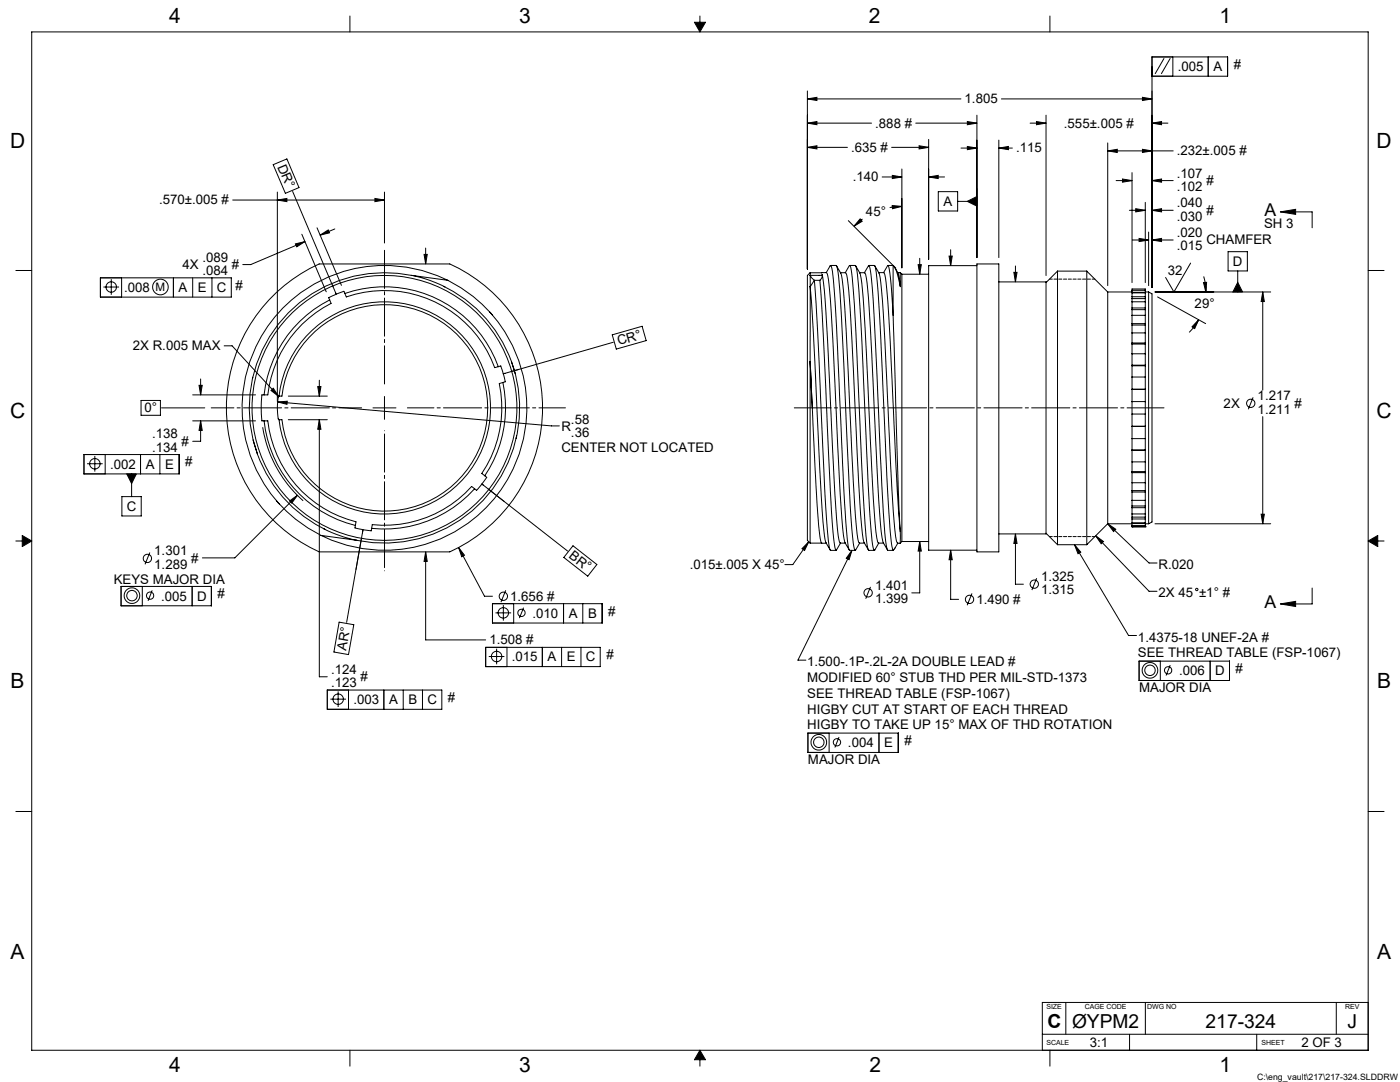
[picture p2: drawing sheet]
<svg xmlns="http://www.w3.org/2000/svg" width="559mm" height="432mm" viewBox="0 0 559 432" stroke-linecap="round" stroke-linejoin="round" font-family="sans-serif">
<g fill="none" stroke="#000" stroke-width=".4">
<path d="M12.7 12.7h533.4v406.4h-533.4zM139.7 6.4v6.3M277.2 8.9h4.4l-2.2 3.8zM279.4 6.4v2.5M419.1 6.4v6.3M322.3 39.5l3.8-.7v1.3zM322.3 36.3v71.1M322.3 39.5h61.2M399.7 39.5h60.1M456 38.8l3.8 .7-3.8 .6zM459.8 30.4h30.2v-7.7h-30.2v92M464.6 23.2l-3.6 6.3"/>
<path d="M467.1 23.2l-3.6 6.3M468.1 22.7v7.7M482.2 22.7v7.7M322.3 58.8l3.8-.6v1.2zM322.3 49.1l3.8-.6v1.3zM322.3 58.8h15.9M322.3 49.1h25.6M355.9 58.8h14.8M365.5 49.1h24.4M366.9 58.2l3.8 .6-3.8 .6zM370.7 55.6v47.9M383.6 59.1h6.3"/>
<path d="M386.1 48.5l3.8 .6-3.8 .7zM386.1 58.5l3.8 .6-3.8 .6zM389.9 46v56.8M398.7 59.1l3.8-.6v1.2zM398.7 55.9v46.9M398.7 59.1h5.4M411.2 49.1h6.3M413.7 48.5l3.8 .6-3.8 .7zM417.5 46v64M442.1 57v57M456 59.6l3.8 .6-3.8 .7zM459.8 49.1h6.4"/>
<path d="M459.8 49.1l3.8-.6v1.3zM92.9 79.8h60.6M109 65.7l5.5-2.3 4.8 11.5-5.4 2.3zM110.7 79.8l3.8-.6v1.3zM110.7 76.7v83.5M116.8 76.4l16.2 38.1M149.6 79.2l3.9 .6-3.9 .7zM153.5 76.7v20.3M352.1 70.6h7.9M356.2 70l3.8 .6-3.8 .7zM360 67.5v39.4M370.7 70.6h6.3"/>
<path d="M370.7 70.6l3.8-.6v1.3zM374.5 76.5h7.7v7.7h-7.7zM442.1 60.2l3.8-.6v1.3zM442.1 60.2h26.2M445.5 72.1h6.3M448 71.4l3.8 .7-3.8 .6zM451.8 68.9v43.9M459.8 72.1h8.5M459.8 72.1l3.8-.7v1.3zM117.9 97.3l3.8-.9-3.2 2.1zM120.5 93.5l9.7 23M121.7 96.4l-21.6 9.2h-3.2"/>
<path d="M126.5 90.9l9.8 23M127.8 93.8l3.2-2 .5 1.1zM133.6 91.4l-5.8 2.4M169.9 99v6.3M338.6 88.1l18.9 18.9M343.3 87.3l.8 1-3.2 2zM344.3 87.4l-3.4 2.9M356.1 82l3.9 .4-3.8 .9zM360 82.4l-4.9 .4M379.4 99.7v6.3M382.2 80.4h7.7M386.1 80.4l3.8-2v3.9z"/>
<path d="M450.8 83.9h6.3M452.1 95.8h6.4M453.3 83.3l3.8 .6-3.8 .7zM454.7 95.1l3.8 .7-3.8 .6zM457.1 80.8v32M458.5 92.6v21.4M459.8 95.8h8.5M459.8 83.9h8.5M459.8 95.8l3.8-.7v1.3zM459.8 83.9l3.8-.6v1.3zM511 84.6l6.1-1.1v2zM511 84.6h12.7v6.3"/>
<path d="M6.3 107.9h6.4M40.1 110.9h52.2v7.7h-52.2zM41.3 114.5h6.2M44.4 111.4v6.3M48.5 110.9v7.7M69.2 110.9v7.7M76.9 110.9v7.7M84.6 110.9v7.7M107.4 119.7a63.5 63.5 0 0 1 20-14.4h52.1a63.1 63.1 0 0 1 37.1 57.5 63.1 63.1 0 0 1-37.1 57.4h-52.1a63.1 63.1 0 0 1-20-100.5zM131.6 119.7a48.2 48.2 0 0 0-26.2 37.9M131.6 119.7l.6 1.4a46.8 46.8 0 0 0-25.3 36.5h-1.5M132.6 113.6l1.6 3.8-.3-.6"/>
<path d="M137.7 117.1a48.3 48.3 0 0 1 61.2 29.2M137.7 117.1l.5 1.4a46.8 46.8 0 0 1 59.2 28.2l1.5-.4M137.7 117.1l-.4-.9-3.1 1.2-3 1.4 .4 .9M164.7 110a53.5 53.5 0 0 1 12.8 4.4l-.3-.1a53.7 53.7 0 0 1 27 30M164.7 110l14.1 1.9M164.7 110a54 54 0 0 0-61.9 71.3M169.3 101.5h1.2l-.6 3.8zM178.8 111.9a56.8 56.8 0 0 0-76.2 25.6 56.8 56.8 0 0 0 25.6 76.2M178.8 111.9a56.8 56.8 0 0 1 25.6 76.2 56.8 56.8 0 0 1-76.2 25.6M323.4 114.3l1.2 18.1 1.9 40.2a574.9 574.9 0 0 0 2.8 42.8l.4 1.1M323.4 114.3v30M323.4 108.8v1.1"/>
<path d="M323.4 108.8l-1.1 1.1v105.8l1 1M323.4 114.3v.1M323.4 109.9v.1M323.4 109.9h4.9M323.4 110v4.4M323.4 110l1.6 1.9M325 111.9l-1.6 2.5M325 111.9l2.4 42.8a1175.5 1175.5 0 0 0 3.4 62.5 2.59 2.59 0 0 0 .7 2.4M325 111.9h2.2M327.2 111.9l1 13.5 1.4 30.1a1300.3 1300.3 0 0 0 3.3 60.5l.4 2.6 .4 1M328 108.8h1.9a9.6 9.6 0 0 1 1 4.8l1.5 22 1.6 35.1a602.4 602.4 0 0 0 2.9 44.6l.4 1.2M328.1 108.8l-4.7 .1"/>
<path d="M328.3 109.9l-.1-.4a449.3 449.3 0 0 1 3 43.8l.7 17.4a602.4 602.4 0 0 0 2.9 44.6l.6 1.4h2M328.3 109.9l-.3 .9-.8 1.1M331.3 106.2l.1-.2a2.36 2.36 0 0 1 .9 2.4 1818.8 1818.8 0 0 1 4.2 80.8l.9 15.2a74.2 74.2 0 0 0 1.6 15.1M331.4 106l-1.6 2.8M331.5 105.9l2.4 .1a113.3 113.3 0 0 1 2 21.4l1.2 25.6a1043.4 1043.4 0 0 0 3.7 65.1l.4 1.4 .3-.1M333.9 106l1.7 3a83 83 0 0 1 1.8 17.9l2.6 54.6a453.3 453.3 0 0 0 2.4 33.7l.3 1.2 .4 .3-1.6 2.8M335.5 108.8l2 .1a7.2 7.2 0 0 1 1 4.4 2812.3 2812.3 0 0 1 4.5 83.3l.9 13.2a14.6 14.6 0 0 0 1.9 8.3l.8 1.4M339 106l-1.6 2.8M341.3 105.9h-2.1l.2 .3a224.5 224.5 0 0 1 2.4 30.5l.8 18.2a1147.6 1147.6 0 0 0 3.5 62.4l.7 2.3M341.5 106.1l1.7 2.9M341.5 106.2a48.5 48.5 0 0 1 1.5 12.7l1.8 36.6a1116.9 1116.9 0 0 0 3.5 62l.4 1.8 .2 .3 .3-.2M343.1 108.8h2.1a112.1 112.1 0 0 1 2.2 22.3l2.1 44.3a525.3 525.3 0 0 0 2.6 39.2l.5 1.9"/>
<path d="M343.2 109.1a128.4 128.4 0 0 1 2.1 22l2.1 44.3a525.3 525.3 0 0 0 2.6 39.2l.6 2.1M346.6 106.2l.1-.2a2.64 2.64 0 0 1 .8 2.4 1381.9 1381.9 0 0 1 3.8 72.2l1.1 20.4a101.3 101.3 0 0 0 1.8 18.5M346.6 106.1l-1.6 2.7M346.8 105.9l2.2 .1a3.4 3.4 0 0 1 .7 2.7 1977.6 1977.6 0 0 1 4.3 81.4l.8 14.8a65.7 65.7 0 0 0 1.7 14.7M349.1 106a11 11 0 0 1 2.5 6.9l1.6 22.6 2.3 50.3a313.1 313.1 0 0 0 2.3 30l.4 .9M350.7 108.8h2M352.7 108.9a5.9 5.9 0 0 1 1 4l1.6 22.6a2377.6 2377.6 0 0 0 4 76.6M354.3 106l-1.6 2.8M354.4 105.9h2.1v19.9l-.3-4.3a86.5 86.5 0 0 0-1.6-15.3zM356.8 106.3a10.4 10.4 0 0 1 1.8 4.8l.8 3.3M357.2 106.9a8.8 8.8 0 0 1 1.9 4.9l.3 2.6M358.4 108.8h.9l.7 .6"/>
<path d="M359.3 108.8l.1 5.6M360 109.4v106.7M360 109.4h10.7M366.5 105.6h1.2l-.6 3.8zM367.1 103.1v6.3M378.8 102.2h1.3l-.7 3.8zM389.9 105.3h8.8v114.9h-8.8zM389.9 106h-19.2v113.6h19.2M398.7 112.5h18.8v100.6h-18.8M404.7 108.7h1.2l-.6 3.8zM405.3 106.2v6.3M422.1 108.2v109.2"/>
<path d="M422.1 108.2h11.7M422.1 108.2l-4.6 4.6M433.8 108.2v109.2M433.8 108.2l8.3 8.3M442.1 116.5v92.5M442.1 116.5h9.7M451.8 119.2v1.3M451.8 118.4v-1.5h5.3v1.5M451.8 116.7v.2M451.8 115.9v-.6h5.3v.6M451.8 115.9v.8M451.8 118.4v.8"/>
<path d="M451.8 119.2h5.3M451.8 118.4h5.3M451.8 116.7h5.3M451.8 115.9h5.3M457.1 119.2v1.3M457.1 116.7v.2M457.1 115.9v.8M457.1 118.4v.8M457.1 116.5h1.4M458.5 116.5v92.5M458.5 116.5l1.3 .8v91l-1.3 .7M461 116.5h46.2"/>
<path d="M462 118.5l19.2 10.7M475.2 105l-6.6 11.5-3.4-5.8M480.4 112.8l1.2-.1-.3 3.8zM480.4 110.3l.8 3.4 .1 2.8M490.2 100.4h7.7v7.7h-7.7zM494 108.1v8.4M494 112.7l2 3.8h-3.9zM504 116.5l.6 3.8h-1.2zM504 116.5v39.2M546.1 107.9h6.3M89.5 138h3.1l18.6 20.2M195.4 124.5l1.2 1.3"/>
<path d="M244.4 133.6l11.9-3.4 1.6 5.7-11.9 3.4zM244.8 136.6l-40.8 11.7M356.5 125.8l2 69.1 .8 17.2M451.8 137.3v4M451.8 136.9v-4h5.3v4M451.8 129.7v3.2M451.8 125.8v3.4M451.8 123.6v2.3M451.8 120.4v2.5M451.8 122.9v.7M451.8 129.2v.5M451.8 136.9v.4"/>
<path d="M451.8 137.3h5.3M451.8 136.9h5.3M451.8 129.7h5.3M451.8 129.2h5.3M451.8 125.8h5.3M451.8 123.6h5.3M451.8 122.9h5.3M451.8 120.4h5.3M457.1 137.3v4M457.1 129.7v3.2M457.1 125.8v3.4M457.1 123.6v2.3"/>
<path d="M457.1 120.4v2.5M457.1 122.9v.7M457.1 129.2v.5M457.1 136.9v.4M478.4 127.6l-1.6 3.5-1-.7zM478.4 127.6l-1.4 2.4-2.3 2.6M56.3 159.8h7.7v5.9h-7.7zM76.9 157.6h25.1M79.4 153.8h1.3l-.6 3.8zM80.1 151.2v6.4M100.9 150.6l-.1 .3M105.4 157.6h-.9l-.3 5.2 .3 5.2h.9"/>
<path d="M108.2 155.8l.9-.9 2.1 3.3zM111.4 158.1a42.3 42.3 0 0 1 64.6-31.2 42.3 42.3 0 0 1 0 71.7 42.3 42.3 0 0 1-64.6-31.1M111.4 158.1h1.1a41.2 41.2 0 0 1 62.9-30.2 41.2 41.2 0 0 1 0 69.8 41.2 41.2 0 0 1-62.9-30.2h-1.1M111.4 158.1h-.1a18.9 18.9 0 0 0 0 9.3l.1 .1M115.1 158.1h15.5M126.8 154.3h1.3l-.6 3.8zM127.5 151.7v6.4M153.5 158.2v9.2M198.9 146.3l1-.2 .8 2.3 1 4-1 .2M200.7 152.6a48.7 48.7 0 0 1-7.2 37.3M200.7 152.6l-1.4 .5a46.9 46.9 0 0 1-7 35.8l1.2 1M204.2 144.3a54 54 0 0 1-62 71.3"/>
<path d="M204.2 144.3l1.4 4.8M204.2 144.3h.1M207 147.4l-6.1 1.8 .6-.2M323.4 144.3l.3 7.3a1135 1135 0 0 0 3.6 63.1 1.96 1.96 0 0 0 .7 2M323.4 144.3v72.4h4.6M323.4 144.3l.8 18.5M323.4 144.3h.1M451.8 155.3v-4.8h5.3v4.8M451.8 155.4v4.9M451.8 146v4.5M451.8 145.7v-4.5h5.3v4.5M451.8 145.7v.3"/>
<path d="M451.8 155.3v.1M451.8 155.3h5.3M451.8 146h5.3M451.8 145.7h5.3M457.1 155.4v4.9M457.1 146v4.5M457.1 145.7v.3M457.1 155.3v.1M500.2 158.6l-1.9 4.7M64.5 162.8h17.2M76.9 168h25.1M80.1 168l.6 3.8h-1.3z"/>
<path d="M80.1 168v8.1h-3.2M101 175.6l1.8 5.7M104.8 170.5a49.7 49.7 0 0 0 16.2 29.3M105.4 168h1.5a46.9 46.9 0 0 0 35.2 40.2l-.2 1.5M105.4 168a48.3 48.3 0 0 0 36.5 41.7M110.8 160.4l3.9-.3-.2 1.3zM110.8 160.4l109.3 9.6h3.2M115.1 167.5h15.5M127.5 167.5l.6 3.8h-1.3zM127.5 167.5v102.6h3.1M148.9 162.8h9.1M206.2 173.8l-.2 1.2"/>
<path d="M451.8 160.3h5.3v4.9h-5.3zM451.8 170.2v4.8h5.3v-4.8M451.8 165.3v4.8M451.8 175.1v4.4M451.8 179.8v4.5h5.3v-4.5M451.8 170.1v.1M451.8 179.5v.3M451.8 170.1h5.3M451.8 179.5h5.3M451.8 179.8h5.3M457.1 165.3v4.8M457.1 175.1v4.4"/>
<path d="M457.1 170.1v.1M457.1 179.5v.3M504 166.3v42.7M33.5 181.4h38v7.7h-38zM34.7 185.1h6.3M37.9 182v6.2M42 181.4v7.7M48.6 198.2h7.8v7.7h-7.8zM50.6 189.1h3.8l-1.9 3.9zM52.5 189.1v9.1M56.1 181.4v7.7M63.8 181.4v7.7"/>
<path d="M102.8 181.3a53.7 53.7 0 0 0 27 30l-.4-.2a55.6 55.6 0 0 0 12.8 4.5M110.3 199.8l1.2 1.3M115.6 199.9l3.1-2.2-2.2 3.1zM118.7 197.7l-25 24.9h-12.9M189.4 195.1a48.5 48.5 0 0 1-41.1 15.8M189.4 195.1l-1.2-1a46.8 46.8 0 0 1-39.6 15.3l-.3 1.5M192.9 193.6l-.6-.5 34.2 26.8M193.5 189.9l.8 .6-2.5 3.3-1.6 1.9-.8-.6M451.8 184.4v3.8M451.8 188.6v4.1M451.8 192.7v3.1M451.8 196.4v3.3"/>
<path d="M451.8 199.7v2.2M451.8 188.2v.4M451.8 195.8v.6M451.8 188.2h5.3M451.8 192.7h5.3M451.8 188.6h5.3M451.8 195.8h5.3M451.8 199.7h5.3M451.8 196.4h5.3M457.1 184.4v3.8M457.1 188.6v4.1M457.1 192.7v3.1"/>
<path d="M457.1 196.4v3.3M457.1 199.7v2.2M457.1 188.2v.4M457.1 195.8v.6M6.3 215.9h2.6M8.9 213.7l3.8 2.2-3.8 2.2zM128.2 213.7l14 1.9M141.9 209.7l-.2 1 3.2 .7 3.3 .4 .1-.9M144.7 212.6l.2-1.2-6.5 37M183.1 218.5l2.3 3.1-1.1 .6zM183.1 218.5l10.3 19.4h3.2M228.7 217.8l9.5 7.5-3.6 4.6-9.6-7.4z"/>
<path d="M322.8 216.2l-1.7 3.5-1-.7zM322.8 216.2l-6.4 9.1h-3.1M328 216.8h1.8M329.7 216.6l1.7 2.9M331.5 219.6h2.2M335.5 216.7l-1.6 2.8M337.3 216.6l1.7 2.9M339.2 219.6h2.1M340 219.6l-21.5 43.9h3.2M340 219.6l-1.1 3.7-1.1-.5zM343 216.7h2M346.8 219.6h2.2"/>
<path d="M350.6 216.7h2.1M350.7 216.7l-1.6 2.8M352.6 216.6l1.7 2.9M354.4 219.6h2.1M356.5 219.6h.1M356.8 219.3l-.3 .3M358.2 216.8h1.1M358.4 216.8l-1.9 2.8M359.3 212.1v4.6M360 216.1l-.7 .7M360 216.1h10.7M367.1 216.1l.6 3.8h-1.2z"/>
<path d="M367.1 216.1v20.5h-3.2M379.4 219.6l.7 3.8h-1.3zM379.4 219.6v19.6h3.2M405.3 213.1v20.1h3.2M405.3 213.1l.6 3.8h-1.2zM417.5 212.8l4.6 4.6M422.1 217.4h11.7M428.9 217.4l21.6 36.2h3.1M428.9 217.4l2.5 2.9-1.1 .7zM437.3 213.8l21.3 22.2h3.2M437.3 213.8l3.1 2.3-.9 .9zM442.1 209h9.7"/>
<path d="M442.1 209l-8.3 8.4M442.1 209l16.5 15.7h3.2M442.1 209l3.2 2.2-.8 .9zM451.8 202.6v2.5h5.3v-2.5M451.8 205.1v1.3M451.8 207.1v1.6M451.8 208.7v.2M451.8 209.7v.5M451.8 210.2h.1M451.8 201.9v.7M451.8 206.4v.7M451.8 208.9v.8"/>
<path d="M451.8 201.9h5.3M451.8 202.6h5.3M451.8 206.4h5.3M451.8 208.7h5.3M451.8 207.1h5.3M451.8 208.9h5.3M451.8 210.2h5.3M451.8 209.7h5.3M457.1 205.1v1.3M457.1 207.1v1.6M457.1 208.7v.2M457.1 209.7v.5"/>
<path d="M457.1 210.2h.1M457.1 201.9v.7M457.1 206.4v.7M457.1 208.9v.8M457.1 209h1.4M461 209h46.2M503.4 205.2h1.2l-.6 3.8zM546.1 215.9l3.8-2.2v4.4zM549.9 215.9h2.5M48.3 234h36.1v7.8h-36.1zM56.8 234v7.8M59.8 220.5l-1.9 4.7"/>
<path d="M60.7 235.6l-1.6 4.2M76.7 234v7.8M169.9 220.2l.6 3.8h-1.2zM169.9 220.2v35.2h24M201.9 235.6l-1.9 4.7M347.5 234.2l-2 4.7M387.9 236.8l-1.9 4.7M413.8 230.8l-1.9 4.7M523.7 234.7v6.3h-12.7M135.4 248.3l5.8 1-2.1 11.9-5.8-1zM193.9 258.3h45.7v7.7h-45.7zM196.6 240.9h43.7v7.7h-43.7z"/>
<path d="M197.8 244.6h6.2M198.2 258.9v6.2M200.9 241.5v6.2M202.4 258.3v7.7M205 240.9v7.7M209 242.5l-1.7 4.2M216.5 258.3v7.7M224.2 258.3v7.7M224.9 240.9v7.7M231.9 258.3v7.7M232.6 240.9v7.7M511 241l6.1-1v2z"/>
<path d="M130.6 275.4h45.8v7.7h-45.8zM131.9 279h6.2M135 275.9v6.3M139.1 275.4v7.7M153.2 275.4v7.7M160.9 275.4v7.7M168.6 275.4v7.7M195.1 262h6.2M454.7 263.8h36v7.8h-36zM463.1 263.8v7.8M467.1 265.4l-1.7 4.2M483 263.8v7.8"/>
<path d="M322.5 292.6h36.1v7.7h-36.1zM330.9 292.6v7.7M334.9 294.1l-1.7 4.2M350.8 292.6v7.7M6.3 323.8h6.4M546.1 323.8h6.3M139.7 419.1v6.4M279.4 419.1l2.2 3.8h-4.4zM416 412.7h130.1M419.1 419.1v6.4M425.4 400v12.7M450.9 412.7v6.4"/>
<path d="M457.2 400v12.7M501.6 412.7v6.4M533.4 400v12.7M546.1 400h-130.1v19.1M279.4 422.9v2.6"/>
<circle cx="44.4" cy="114.5" r="2.08"/>
<circle cx="64" cy="114.5" r="3.1"/>
<circle cx="153.5" cy="162.8" r="52.9"/>
<circle cx="499.2" cy="161" r="1.65"/>
<circle cx="37.9" cy="185.1" r="2.07"/>
<circle cx="52.7" cy="237.7" r="3.1"/>
<circle cx="52.7" cy="237.7" r="2.08"/>
<circle cx="58.8" cy="222.9" r="1.66"/>
<circle cx="59.9" cy="237.7" r="1.46"/>
<circle cx="200.9" cy="238" r="1.65"/>
<circle cx="346.5" cy="236.6" r="1.65"/>
<circle cx="387" cy="239.2" r="1.66"/>
<circle cx="412.8" cy="233.1" r="1.65"/>
<circle cx="477.7" cy="235.2" r=".47"/>
<circle cx="200.9" cy="244.6" r="2.08"/>
<circle cx="208.1" cy="244.6" r="1.45"/>
<circle cx="135" cy="279" r="2.07"/>
<circle cx="198.2" cy="262" r="2.08"/>
<circle cx="459" cy="267.5" r="2.08"/>
<circle cx="459" cy="267.5" r="3.1"/>
<circle cx="466.3" cy="267.5" r="1.46"/>
<circle cx="326.8" cy="296.2" r="2.07"/>
<circle cx="326.8" cy="296.2" r="3.1"/>
<circle cx="334.1" cy="296.2" r="1.45"/>
</g>
<path d="M8.9 213.7v4.4l3.8-2.2zM546.1 215.9l3.8 2.2v-4.4zM277.2 8.9l2.2 3.8 2.2-3.8zM279.4 419.1l-2.2 3.8h4.4z" fill-rule="evenodd" fill="#000"/>
<path d="M153.5 153.6v-54.1" fill="none" stroke="#000" stroke-width=".4" stroke-dasharray="15.2 1.3 1.3 1.3" stroke-dashoffset="-.4"/>
<path d="M144.3 162.8h-60" fill="none" stroke="#000" stroke-width=".4" stroke-dasharray="15.2 1.3 1.3 1.3" stroke-dashoffset="6.2"/>
<path d="M153.5 171.9v55.9" fill="none" stroke="#000" stroke-width=".4" stroke-dasharray="15.2 1.3 1.3 1.3" stroke-dashoffset="-1.3"/>
<path d="M162.6 162.8h63.1" fill="none" stroke="#000" stroke-width=".4" stroke-dasharray="15.2 1.3 1.3 1.3" stroke-dashoffset="4.7"/>
<path d="M464.6 162.8h-147.6" fill="none" stroke="#000" stroke-width=".4" stroke-dasharray="15.2 1.3 1.3 1.3" stroke-dashoffset=".5"/>
<path d="M418.9 111.4h18.1M418.9 214.1h18.1" fill="none" stroke="#000" stroke-width=".4" stroke-dasharray="1.3 .6" stroke-dashoffset=".1"/>
<g fill="#000">
<path d="M117.9 97.3l3.8-.9-3.2 2.1zM127.8 93.8l3.2-2 .5 1.1zM108.2 155.8l3 2.4-2.1-3.3zM126.8 154.3h1.3l-.6 3.8zM127.5 167.5l.6 3.8h-1.3zM110.8 160.4l3.7 1 .2-1.3zM115.6 199.9l.9 .9 2.2-3.1zM79.4 153.8h1.3l-.6 3.8zM80.1 168l.6 3.8h-1.3zM149.6 79.2l3.9 .6-3.9 .7zM110.7 79.8l3.8-.6v1.3zM183.1 218.5l1.2 3.7 1.1-.6zM169.3 101.5h1.2l-.6 3.8zM169.9 220.2l.6 3.8h-1.2zM356.1 82l3.9 .4-3.8 .9zM343.3 87.3l.8 1-3.2 2zM356.2 70l3.8 .6-3.8 .7zM370.7 70.6l3.8-.6v1.3zM366.9 58.2l3.8 .6-3.8 .6zM322.3 58.8l3.8-.6v1.2zM386.1 48.5l3.8 .6-3.8 .7zM322.3 49.1l3.8-.6v1.3zM413.7 48.5l3.8 .6-3.8 .7zM459.8 49.1l3.8-.6v1.3zM456 38.8l3.8 .7-3.8 .6zM322.3 39.5l3.8-.7v1.3zM459.8 95.8l3.8-.7v1.3zM454.7 95.1l3.8 .7-3.8 .6zM459.8 83.9l3.8-.6v1.3zM453.3 83.3l3.8 .6-3.8 .7zM459.8 72.1l3.8-.7v1.3zM448 71.4l3.8 .7-3.8 .6zM442.1 60.2l3.8-.6v1.3zM456 59.6l3.8 .6-3.8 .7zM504 116.5l.6 3.8h-1.2zM503.4 205.2h1.2l-.6 3.8zM478.4 127.6l-1.6 3.5-1-.7zM480.4 112.8l1.2-.1-.3 3.8zM404.7 108.7h1.2l-.6 3.8zM405.3 213.1l.6 3.8h-1.2zM366.5 105.6h1.2l-.6 3.8zM367.1 216.1l.6 3.8h-1.2zM322.8 216.2l-1.7 3.5-1-.7zM378.8 102.2h1.3l-.7 3.8zM379.4 219.6l.7 3.8h-1.3zM398.7 59.1l3.8-.6v1.2zM386.1 58.5l3.8 .6-3.8 .6z"/>
<path d="M511 84.6l6.1-1.1v2zM511 241l6.1-1v2z"/>
<path d="M50.6 189.1l1.9 3.9 1.9-3.9zM442.1 209l3.2 2.2-.8 .9zM437.3 213.8l3.1 2.3-.9 .9zM428.9 217.4l2.5 2.9-1.1 .7zM340 219.6l-1.1 3.7-1.1-.5zM494 112.7l2 3.8h-3.9zM386.1 80.4l3.8 1.9v-3.9z"/>
</g>
<g font-size="8.4">
<text x="67.5" y="9.3">4</text>
<text x="207.2" y="9.3">3</text>
<text x="346.9" y="9.3">2</text>
<text x="486.8" y="9.3">1</text>
<text x="4" y="58.9">D</text>
<text x="549.4" y="58.9">D</text>
<text x="4" y="166.9">C</text>
<text x="549.4" y="166.9">C</text>
<text x="4.3" y="274.6">B</text>
<text x="549.7" y="274.6">B</text>
<text x="4.3" y="382.6">A</text>
<text x="549.7" y="382.6">A</text>
<text x="67.5" y="428">4</text>
<text x="207.3" y="428">3</text>
<text x="347" y="428">2</text>
<text x="486.8" y="428">1</text>
</g>
<g font-size="7.7">
<text x="418.1" y="410.2">C</text>
<text x="427.9" y="410.2">ØYPM2</text>
<text x="481.2" y="410.2">217-324</text>
<text x="537.8" y="410.2">J</text>
</g>
<g font-size="7.1">
<text x="504.8" y="86.1">A</text>
<text x="504.8" y="242.5">A</text>
</g>
<g font-size="5.3">
<text x="470.1" y="28.3">.005</text>
<text x="484.4" y="28.3">A</text>
<text x="492.4" y="27.4">#</text>
<text x="385" y="41.2">1.805</text>
<text x="349.4" y="50.9">.888 #</text>
<text x="424.7" y="50.9">.555±.005 #</text>
<text x="339.7" y="60.6">.635 #</text>
<text x="405.5" y="60.8">.115</text>
<text x="469.7" y="62">.232±.005 #</text>
<text x="110.7" y="66.5" transform="rotate(67 110.7 66.5)">DR°</text>
<text x="469.7" y="70.9">.107</text>
<text x="340.3" y="72.4">.140</text>
<text x="469.7" y="76.2">.102</text>
<text x="481.5" y="73.8">#</text>
<text x="63.5" y="81.6">.570±.005 #</text>
<text x="376.6" y="82.1">A</text>
<text x="469.7" y="82.7">.040</text>
<text x="345.6" y="86.2">45°</text>
<text x="469.7" y="88">.030</text>
<text x="481.5" y="85.6">#</text>
<text x="469.7" y="94.6">.020</text>
<text x="504.6" y="91.1">SH 3</text>
<text x="469.7" y="99.9">.015</text>
<text x="481.5" y="97.5">CHAMFER</text>
<text x="72.8" y="107.3">4X</text>
<text x="80.8" y="104.4">.089</text>
<text x="92.5" y="107.3">#</text>
<text x="492.1" y="106">D</text>
<text x="80.8" y="109.7">.084</text>
<text x="466.1" y="109.5">32</text>
<text x="49.5" y="116.5">.008</text>
<text x="71.3" y="116.5">A</text>
<text x="79" y="116.5">E</text>
<text x="86.6" y="116.5">C</text>
<text x="94" y="115.6">#</text>
<text x="476.8" y="123">29°</text>
<text x="247" y="137.8" transform="rotate(-16 247 137.8)">CR°</text>
<text x="53" y="139.8">2X R.005 MAX</text>
<text x="502" y="159.8">1.217</text>
<text x="57.7" y="164.5">0°</text>
<text x="488.4" y="162.7">2X</text>
<text x="502" y="165.1">1.211</text>
<text x="516.7" y="162.7">#</text>
<text x="224.1" y="171.9">R</text>
<text x="227.9" y="169">.58</text>
<text x="60.7" y="174.9">.138</text>
<text x="72.5" y="177.8">#</text>
<text x="227.9" y="174.3">.36</text>
<text x="60.7" y="180.2">.134</text>
<text x="224.1" y="180.2">CENTER NOT LOCATED</text>
<text x="43.9" y="187">.002</text>
<text x="58.2" y="187">A</text>
<text x="65.9" y="187">E</text>
<text x="74" y="186.1">#</text>
<text x="50.6" y="203.8">C</text>
<text x="61.6" y="221.7">1.301</text>
<text x="61.6" y="227">1.289</text>
<text x="76.3" y="224.6">#</text>
<text x="226.8" y="222.3" transform="rotate(38 226.8 222.3)">BR°</text>
<text x="275.3" y="227.1">.015±.005 X 45°</text>
<text x="462.4" y="227.1">R.020</text>
<text x="45.4" y="232.9">KEYS MAJOR DIA</text>
<text x="415.6" y="232">1.325</text>
<text x="64.3" y="239.6">.005</text>
<text x="78.7" y="239.6">D</text>
<text x="86.8" y="238.8">#</text>
<text x="203.7" y="239.7">1.656 #</text>
<text x="349.3" y="235.4">1.401</text>
<text x="415.6" y="237.2">1.315</text>
<text x="462.4" y="238.4">2X 45 ±1° #</text>
<text x="242.8" y="245.6">#</text>
<text x="349.3" y="240.7">1.399</text>
<text x="389.7" y="241">1.490 #</text>
<text x="212.5" y="246.5">.010</text>
<text x="227" y="246.5">A</text>
<text x="234.7" y="246.5">B</text>
<text x="195.4" y="257.1">1.508 #</text>
<text x="454.2" y="256.1">1.4375-18 UNEF-2A #</text>
<text x="138.2" y="259.7" transform="rotate(-80 138.2 259.7)">AR°</text>
<text x="204.3" y="263.9">.015</text>
<text x="218.6" y="263.9">A</text>
<text x="226.3" y="263.9">E</text>
<text x="233.8" y="263.9">C</text>
<text x="242" y="263.1">#</text>
<text x="454.2" y="262.4">SEE THREAD TABLE (FSP-1067)</text>
<text x="132.1" y="268.9">.124</text>
<text x="322.2" y="265.9">1.500-.1P-.2L-2A DOUBLE LEAD #</text>
<text x="470.7" y="269.5">.006</text>
<text x="485" y="269.5">D</text>
<text x="493.2" y="268.6">#</text>
<text x="132.1" y="274.2">.123</text>
<text x="143.9" y="271.8">#</text>
<text x="322.2" y="272.2">MODIFIED 60° STUB THD PER MIL-STD-1373</text>
<text x="141" y="281">.003</text>
<text x="155.3" y="281">A</text>
<text x="163" y="281">B</text>
<text x="170.6" y="281">C</text>
<text x="178.8" y="280.1">#</text>
<text x="322.2" y="278.5">SEE THREAD TABLE (FSP-1067)</text>
<text x="454.7" y="276.3">MAJOR DIA</text>
<text x="322.2" y="284.8">HIGBY CUT AT START OF EACH THREAD</text>
<text x="322.2" y="291">HIGBY TO TAKE UP 15° MAX OF THD ROTATION</text>
<text x="338.5" y="298.2">.004</text>
<text x="353" y="298.2">E</text>
<text x="361" y="297.3">#</text>
<text x="322.5" y="305">MAJOR DIA</text>
<text x="434.9" y="417.9">3:1</text>
<text x="519.5" y="417.9">2 OF 3</text>
</g>
<text font-size="4.7" x="62.1" y="116">M</text>
<text font-size="3.5" x="501.7" y="431">C:\eng_vault\217\217-324.SLDDRW</text>
<g font-size="2.8">
<text x="417.7" y="402.6">SIZE</text>
<text x="433" y="402.6">CAGE CODE</text>
<text x="457.8" y="402.6">DWG NO</text>
<text x="536.9" y="402.6">REV</text>
<text x="417.7" y="416.9">SCALE</text>
<text x="503.5" y="416.9">SHEET</text>
</g>
</svg>
